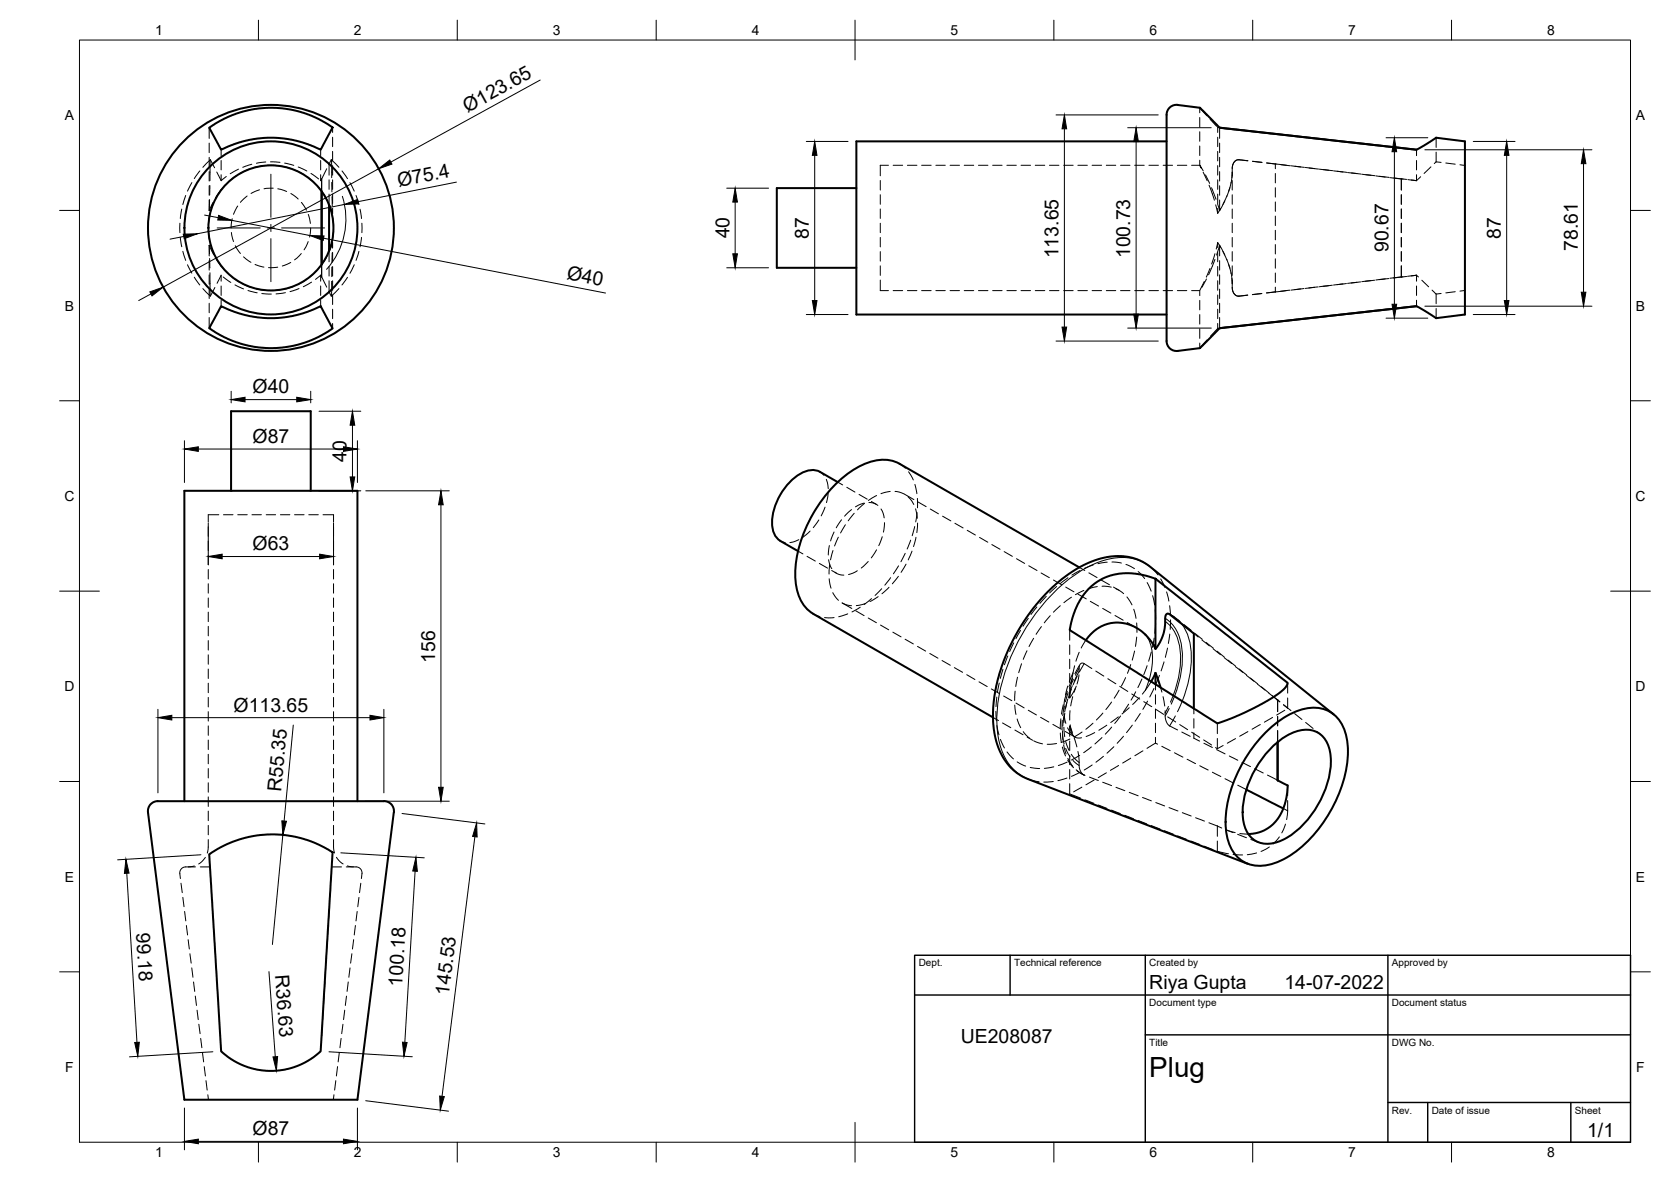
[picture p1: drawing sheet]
<svg xmlns="http://www.w3.org/2000/svg" width="420mm" height="297mm" viewBox="0 0 420 297" stroke-linecap="round" stroke-linejoin="round" font-family="sans-serif">
<!-- layer: Visible -->
<g fill="none" stroke="#000" stroke-width=".51">
<path d="M52.6 32.1l3.8-2.3 2.9-1.2 4.5-1.2 3.7-.3 4 .2 4 .8 3.9 1.5 3.6 2a.55 .55 0 0 1 .5 .4 .55 .55 0 0 1-.2 .6l-2.7 5-3.1-1.3-3-.9-2.9-.6-2.6-.2-2.6 .1-3.9 .5-3.7 1.1-3.2 1.3zM293.3 35.5h-78v43.5h78M296.1 26.4l5.6 .7 4.2 4.2a2.55 2.55 0 0 0 2.5 1l47.8 5.3M296.2 26.4a2.75 2.75 0 0 0-2.9 3.5v55.8M306.7 32.1l48.1 5.4a2.38 2.38 0 0 0 2.2-.3l4.1-2.6 7.2 .9v43.5l-7.2 1-4.1-2.6a2.38 2.38 0 0 0-2.2-.3l-46.4 5.2a2.55 2.55 0 0 0-2.5 1l-4.2 4.2-5.6 .7a2.5 2.5 0 0 1-2.8-2.5M80.9 48.1v18.4M80.9 48.1v18.3M82.7 51.6v11.4M215.3 47.3h-20v20h20M55.6 76.9l3.2 1.4 2.9 .9 3 .5 2.6 .3 2.5-.1 3.9-.5 3.8-1.1 3.1-1.4 2.8 5.1a.5 .5 0 0 1 .1 .6 .5 .5 0 0 1-.5 .4l-2.1 1.2-2.6 1.3-2.8 1-2.4 .5-2.1 .3-3.5 .2-4.8-.6-3.1-.8-2.1-.9-2.8-1.4-2.1-1.3zM356.2 76.9l-49.5 5.6M58.1 123.3v-20h20v20"/>
<path d="M196.2 135.9l4.5 2.6M210.7 121.2l-4.5-2.6a5.4 5.4 0 0 0-5.9 1.1 15.3 15.3 0 0 0-6.1 12.6 4.7 4.7 0 0 0 2 3.6M271.4 142.6l-45.2-26a10.5 10.5 0 0 0-10.2 .6 33.9 33.9 0 0 0-15.7 22.9 16.4 16.4 0 0 0 1.6 11.6l1.6 1.9 1 .6 45.2 26.1M273.7 148l1.6-1.4 1.8-1.1 2.9-1.1 3.9-.4 3.6 .5a10.7 10.7 0 0 1 6 3.3l30.3 23.8-.6 1.2-2.2 1.9-4.7 2.7-5.7 2.7-4.5 1.7-37.1-23.5 .7-3.1 1.1-3 1.5-2.5zM290.5 145.4v17.7a10.3 10.3 0 0 0-13.3-5.8 10.5 10.5 0 0 0-4.2 3.6M290.5 163.1l1.2-1.8 .8-2 .7-4.8a.56 .56 0 0 1 .9-.1l6.1 4.8v18.9M290.5 169.1l1.3 3.7M290.5 169.1l-1 2.2M290.5 169.1v2.9M335.3 179.5l-46.1-37a14.3 14.3 0 0 0-14.4-1.5l-3.1 1.4-3.1 2-3.1 2.4-2.6 2.5-3 3.4-2.6 3.7-2.2 3.7-1.7 3.5-1.5 3.9-1.1 3.5-.8 3.9-.3 4.1v2.9l.6 3.7 .9 2.8 1.5 2.7a12.3 12.3 0 0 0 5.8 4.7l55.2 21.3M313.4 198.4l9.3 4.8M318.2 184.1a19.7 19.7 0 0 1 11.3-6.2 8 8 0 0 1 8.7 6.1 24.9 24.9 0 0 1-2.1 16.7 31.6 31.6 0 0 1-14.1 15.6 9.5 9.5 0 0 1-10.3-.4 11.4 11.4 0 0 1-3.5-9.3 34.3 34.3 0 0 1 10-22.5z"/>
<path d="M320 187.6a12 12 0 0 1 9.5-4.1 6.4 6.4 0 0 1 5.1 6.4 23.7 23.7 0 0 1-12.4 21.3 6.3 6.3 0 0 1-8.6-2.1 14.3 14.3 0 0 1-.2-10.9 26.4 26.4 0 0 1 6.6-10.6zM321.2 196.1l2.6 1.3-.6 4a9.7 9.7 0 0 1-9.3 8.2M321.2 186.5v9.6zM39.7 201.3h56.2a2.61 2.61 0 0 1 3.1 2.8M39.7 201.3a2.51 2.51 0 0 0-2.5 2.9l9.2 72.2h43.5l9.1-72.2M46.4 201.3v-78h43.5v78M52.6 214.7l3.8-2.2 3.9-1.6 3.5-.8 4.3-.4 3.7 .2 4 .8 3.6 1.2 4.2 2.3-3 50-2.4 1.9-2.7 1.5-2.6 .9-2.4 .5-3 .1-2.6-.3-2.6-.6-2.6-1.1-2.2-1.3-1.9-1.6z"/>
<circle cx="68.1" cy="57.3" r="15.7"/>
<circle cx="68.1" cy="57.3" r="21.8"/>
<circle cx="68.1" cy="57.3" r="30.9"/>
</g>
<!-- layer: Hidden -->
<g fill="none" stroke="#000" stroke-width=".25">
<path d="M52.6 32.1v2.7M52.6 36v2.4M52.6 39.5v2.4M55.6 37.6v1.5M80.6 37.6v1.5M83.6 32v1.3M83.6 34.5v2.4M83.6 38v2.4M301.7 28.3v-1.2l1.8 2M301.7 29.5v2.4M301.7 33.1v2.4M301.7 36.7v2.4"/>
<path d="M304.3 30l1.6 1.7M306.2 34.5v2.4M306.2 38v2.4M306.7 32.1l-.5-.1v1.3M306.7 32.1v2.7M306.7 36v2.4M306.7 39.5v2.4M356.2 37.6v1.5M361.1 34.6v2.4M361.1 38.2v2.5M45.2 56.1v2.4M45.3 59.7l.4 2.3"/>
<path d="M45.7 52.5l-.4 2.4M46.7 49.1l-.7 2.3M48.2 45.9l-1 2.1M50.2 43l-1.3 1.9M52.4 57.9l.2 2.3M52.6 43.1v2.4M52.6 46.7v2.4M52.6 50.3v2.6M52.6 54.3l-.2 2.4M52.7 50.2l-.1 2.7M52.8 46.6l-.1 2.4M52.9 40.2l1.1 2"/>
<path d="M52.9 40.2l-.1 5.2M52.9 40.2l-1.9 1.8M53.6 50.8l-1 2.1M53.7 50.9l-.8 2.3M54.5 43.2l1.1 2.2M55.6 43.9v1.5l1.3-1M55.6 40.3v2.4M55.6 47.7l-1.4 2.1M55.6 47.7l-1.4 2.2M56.6 46.5l-1 1.2M58.2 58.4l.5 2.3M58.4 55l-.3 2.3"/>
<path d="M59.4 44.2l-1.9 1.5M59.8 51.8l-1.1 2.1M60 42.5l-2.1 1.2M62.1 49.3l-1.6 1.5M62.5 42.6l-2.1 1M63.3 41.3l-2.3 .7M65.3 47.7l-2.2 .9M66 41.7l-2.4 .5M66.8 40.7l-2.3 .3M67.2 41.6h2.4M68 40.7l2.4 .1M68.7 47.3l-2.3 .1"/>
<path d="M69.8 47.4l2.3 .7M70.7 41.7l2.3 .6M71.6 41l2.3 .6M73.1 48.6l1.9 1.4M74.1 42.7l2.2 1.1M75 42l2.2 1M75.8 50.9l1.2 1.9M77.3 44.5l1.8 1.5M77.5 53.9l.5 2.2M78.1 57.3l-.2 2.3M78.2 43.6l1.9 1.4M79.9 46.8l1.4 1.9"/>
<path d="M80.6 43.9v1.5l.3-.5M80.6 40.3v2.4M80.9 44.9v3.2M81.3 48.7l1.1 1.8M81.3 48.7l.7 1.2M82.1 42.4l-1.2 2.6M82.5 50.9l.8 2.3M82.7 41.2l.6-1.1 .1 4.5M82.7 41.2v.1M82.7 41.2v2.8M82.7 45.2v2.4M82.7 48.8v2.8"/>
<path d="M82.9 51.5l.7 2.1M83.3 40.1l1.9 1.9M83.4 45.8l.1 2.4M83.5 49.4v2.4M83.6 53v.6M83.6 54.3l.2 2.4M83.6 41.6v2.4M83.6 45.2v2.4M83.6 48.8v2.3M83.6 52.4v1.2M83.8 57.9l-.2 2.3M86 43l1.4 1.9"/>
<path d="M88 45.9l1.1 2.1M89.5 49.1l.8 2.3M90.5 52.6l.4 2.3M90.9 59.7l-.4 2.3M91 56.1v2.4M221.3 59.7v2.3M221.3 56.1v2.4M221.3 52.5v2.4M221.3 48.9v2.4M221.3 45.4v2.4M223.4 41.5h-2.1v2.7M224.6 41.5h2.4"/>
<path d="M228.2 41.5h2.3M231.7 41.5h2.4M235.3 41.5h2.4M238.9 41.5h2.4M242.4 41.5h2.4M246 41.5h2.4M249.6 41.5h2.4M253.2 41.5h2.3M256.7 41.5h2.4M260.3 41.5h2.4M263.9 41.5h2.4M267.5 41.5h2.3"/>
<path d="M271 41.5h2.4M274.6 41.5h2.4M278.2 41.5h2.3M281.7 41.5h2.4M285.3 41.5h2.4M288.9 41.5h2.4M292.5 41.5h2.3M296 41.5h2.4M301.7 40.3v1.2h-2.1M302 42.2l-.3-.7 .8 1.4M302.5 43.3l1 2.1M303.1 44l1 2.1"/>
<path d="M304 46.5l1.4 3.8M304.6 47.2l1.2 2.9M305.7 51.5l.5 2.1M306.2 51.2l.5 1.7M306.2 41.6v2.4M306.2 45.2v2.4M306.2 48.8v2.3M306.2 52.4v1.2M306.7 43.1v2.4M306.7 46.7v2.4M306.7 50.3v2.6M306.9 52.4l-.7 1.2"/>
<path d="M308 50.5l-1.3 2.4M308.5 49.2l-1 2.2M309.2 47.2l-.8 2.2M309.6 45.8l-.7 2.3M309.8 44.6v-1.3l-.3 2.7M309.8 59.7v2.3M309.8 56.1v2.4M309.8 52.5v2.4M309.8 48.9v2.4M309.8 45.4v2.4M309.8 42.3v1.9M311.5 40.2l2.3 .2"/>
<path d="M311.5 40.2a1.91 1.91 0 0 0-1.7 2.1M311.5 40.1a1.91 1.91 0 0 0-1.7 2.2M311.5 40.1l2.2 .3M314.9 40.5l2.4 .3M315 40.6l2.3 .2M318.5 40.9l2.2 .3M318.5 41l2.4 .2M320.7 41.2l2.8 .3M320.7 41.2v1.2M320.7 43.6v2.4M320.7 47.2v2.3M320.7 50.7v2.4"/>
<path d="M320.7 54.3v2.4M320.7 57.9v2.4M322.1 41.4l2.3 .3M324.7 41.7l2.3 .3M325.6 41.8l2.4 .3M328.2 42.1l2.4 .3M329.2 42.2l2.3 .3M331.7 42.5l2.4 .3M332.7 42.6l2.4 .3M335.3 42.9l2.4 .3M336.3 43l2.3 .3M338.8 43.4l2.4 .2"/>
<path d="M339.8 43.5l2.4 .2M342.4 43.8l2.4 .3M343.4 43.9l2.3 .3M345.9 44.2l2.4 .3M346.9 44.3l2.4 .3M349.5 44.6l2.8 .4M350.5 44.7l2.3 .3M352.3 48.9v2.4M352.3 52.5v2.4M352.3 56.1v2.4M352.3 59.7v2.3M352.4 44.9l1.3 .2"/>
<path d="M352.4 44.9l-.1 2.9zM354 45.1l2.2 .3M354.9 45.2l1.3 .2M356.2 40.3v2.4M356.2 43.9v1.5M357.2 44.4l-1 1M359.8 41.9l-1.7 1.7M361.1 40.7l-.5 .4M361.1 40.7l1.3 .1M363.5 41l2.4 .3M367.1 41.4l1.2 .2M46 63.2l.7 2.2"/>
<path d="M47.2 66.5l1 2.2M48.9 69.7l1.3 1.9M52.6 61.6l.1 2.2M52.6 61.6l1.1 2.4M52.6 61.6v2.7M52.6 65.5v2.4M52.6 69.1v2.3M52.6 72.7v2.3M52.6 76.2v2.4M52.6 79.8v2.7M52.7 65l.1 2.3M52.8 68.5l.1 5.9-1.9-1.9"/>
<path d="M52.9 61.4l.8 2.2M54 72.2l-1.1 2.2M54.2 64.7l1.4 2.2M54.3 65l1.3 1.9M55.6 70.7v-1.5l-1 2M55.6 71.9v2.3M55.6 75.4v1.5M55.6 66.9l1.6 1.8M56.1 69.6l1.9 1.4M58.1 69.4l1.9 1.4M59.1 71.6l2.1 1M59.2 61.8l1.3 1.9"/>
<path d="M61.1 71.4l2.2 .9M61.2 64.5l1.9 1.4M62.4 73l2.3 .6M64.1 66.4l2.3 .7M64.4 72.6l2.4 .4M65.8 73.8l2.4 .1M69.8 67.1l-2.3 .2M70.3 72.9l-2.3 .1M71.8 73.5l-2.4 .4M73.1 66l-2.1 .9M73.8 72l-2.3 .7M75.2 72.5l-2.3 .8"/>
<path d="M75.8 63.7l-1.7 1.6M76.9 70.3l-2 1.2M77.5 60.7l-1 2.1M78.3 70.9l-2 1.2M79.7 68l-1.8 1.6M80.6 69.2l-1.3 1M80.6 69.2l.3 .4M80.6 69.2v1.5M80.6 71.9v2.3M80.6 75.4v1.5M80.9 66.5v3.1M80.9 66.4v3.2"/>
<path d="M80.9 69.6l1.2 2.6M81.3 65.8l-.9 1.3M82 64.7l-.7 1.1M82.4 64l-1.1 1.8M82.7 73.2v.2M82.7 63v2.8M82.7 67v2.4M82.7 70.6v2.8M83.3 61.4l-.8 2.3M83.4 70.7l-.1 3.8-.6-1.1M83.4 67.1v2.4M83.5 63.5v2.4"/>
<path d="M83.6 61v1.4M83.6 61l-.7 1.9M83.6 61v1.2M83.6 63.4v2.4M83.6 67v2.4M83.6 70.6v2.3M83.6 74.1v2.4M83.6 77.7v2.4M85.2 72.5l-1.9 1.9M87.4 69.7l-1.4 1.9M89.1 66.5l-1.1 2.2M90.3 63.2l-.8 2.2"/>
<path d="M221.3 70.4v2.6h2.1M221.3 66.8v2.4M221.3 63.2v2.4M224.6 73h2.4M228.2 73h2.3M231.7 73h2.4M235.3 73h2.4M238.9 73h2.4M242.4 73h2.4M246 73h2.4M249.6 73h2.4M253.2 73h2.3"/>
<path d="M256.7 73h2.4M260.3 73h2.4M263.9 73h2.4M267.5 73h2.3M271 73h2.4M274.6 73h2.4M278.2 73h2.3M281.7 73h2.4M285.3 73h2.4M288.9 73h2.4M292.5 73h2.3M296 73h2.4"/>
<path d="M299.6 73h2.1v1.3M301.7 75.5v2.4M301.7 79.1v2.4M302.8 70.7l-1.1 2.2M303.4 70.1l-1.2 2.1M304.2 67.5l-.9 2.1M305.5 63.8l-.8 2.5M305.5 65.2l-1.6 3.9M306.2 61l.7 1.2M306.2 61l-.4 1.6M306.2 61v1.2M306.2 63.4v2.4"/>
<path d="M306.2 67v2.4M306.2 70.6v2.3M306.2 74.1v2.4M306.2 77.7v2.4M306.7 79.8v2.7h-.5l-1.9 2M306.7 61.6l1.3 2.5M306.7 61.6l-.8 2.5M306.7 61.6v2.7M306.7 65.5v2.4M306.7 69.1v2.3M306.7 72.7v2.3M306.7 76.2v2.4"/>
<path d="M307.5 63.2l1 2.1M308.4 65.2l.8 2.2M308.9 66.5l.7 2.3M309.5 68.6l.3 2.7M309.8 69.9v1.4M309.8 72.2l.4 1.4a1.47 1.47 0 0 0 1.3 .8M309.8 72.2l.3 1.3a1.44 1.44 0 0 0 1.4 .9M309.8 70.4v1.8M309.8 66.8v2.4M309.8 63.2v2.4M311.5 74.4l2.2-.2zM317.2 73.8l-2.3 .2"/>
<path d="M317.3 73.8l-2.4 .2M320.7 61.5v2.3M320.7 65v2.4M320.7 68.6v2.4M320.7 72.2v1.2M320.8 73.3l-2.4 .3 2.3-.2M323.5 73l-2.8 .4M324.4 72.9l-2.4 .3M327 72.6l-2.3 .3M327.9 72.5l-2.4 .3M330.6 72.2l-2.4 .3M331.4 72.1l-2.3 .3"/>
<path d="M334.1 71.8l-2.4 .3M335 71.7l-2.4 .3M337.7 71.4l-2.4 .2M338.5 71.3l-2.3 .2M341.2 70.9l-2.4 .3M342.1 70.9l-2.4 .2M344.8 70.5l-2.4 .3M345.6 70.4l-2.3 .3M348.3 70.1l-2.4 .3M349.2 70l-2.4 .3M352.3 66.8l.1 2.8zM352.3 69.6l-2.8 .3"/>
<path d="M352.3 63.2v2.4M352.7 69.6l-2.3 .3M353.7 69.5l-1.3 .1M356.2 69.2l.5 .4M356.2 69.2l-2.3 .2M356.2 69.2l-1.3 .1M356.2 69.2v1.5M356.2 71.9v2.3M356.2 75.4v1.5M357.5 70.4l1.7 1.7M360.1 72.9l1 1M361.1 73.9v2.4"/>
<path d="M361.1 77.5v2.5M362.4 73.8l-1.3 .1M365.9 73.3l-2.4 .3M368.3 73l-1.2 .2M83.6 81.3v1.2M301.7 82.6v2.4M301.7 86.2v1.3M303.5 85.4l-1.6 1.8M306.2 81.3v1.2M206.2 118.6l1 .9M226.2 116.6l1.4 1.1M228.5 118.6l1.1 2"/>
<path d="M52.4 132.4v2.4M52.4 136v2.4M52.4 139.5v2.4M55 129.4h-2.6v1.8M56.2 129.4h2.4M59.8 129.4h2.4M63.4 129.4h2.3M66.9 129.4h2.4M70.5 129.4h2.4M74.1 129.4h2.4M77.6 129.4h2.4M81.2 129.4h2.7v1.8"/>
<path d="M83.9 132.4v2.4M83.9 136v2.4M83.9 139.5v2.4M196.2 135.9l1.2 .4M200.7 138.5l1.2 .7M200.9 135.6l-2.3 .8M202.9 139.8l2.1 1.2M203.7 133.5l-1.8 1.5M205.9 130.7l-1.4 1.9M207.5 127.5l-1 2.1M207.8 120.5l.5 2.3M208.2 124l-.4 2.3"/>
<path d="M208.5 137.1l-.2 2.4M209.4 138.4l-.6 2.3M209.7 133.7l-.8 2.2M210.7 121.2l1.2 .7M210.8 135l-1 2.2M211.6 130.6l-1.3 2M212.6 131.9l-1.3 2M212.9 122.5l2.1 1.2M214.1 128.1l-1.7 1.6M214.8 129l-1.5 1.9M216 124.3l2.1 1.1M217.3 126.4l-2.2 1"/>
<path d="M217.4 126.5l-1.8 1.6M218.5 126.3l.9 .1 1.3 .6M219.1 126l1.2 .7M220.4 138.2l-1.3 2M220.4 124.5l-2.1 1.3M221.5 127.9l.6 1.1 .2 1.1M221.8 134.9l-.8 2.2M222.4 131.3l-.3 2.4M223.8 123.5l-2.3 .6M225 123.5l1.1 .1 1.3 .5M227.4 124.2l2.4 1.3M227.6 139.1l-1.1 2.1"/>
<path d="M228.3 124.8l1.5 2M229 135.7l-.9 2.3M229.3 138.5l-.9 2.2M230 132.3l-.6 2.3M230 121.7l.5 2.4M230.2 127.9l.5 2.3M230.3 135l-.6 2.4M230.6 128.8l-.3 2.4M230.7 125.3v2.3M230.7 131.5l-.2 2.3M230.8 126.1l2.1 1.2M233.9 127.9l2.1 1.2"/>
<path d="M237 129.7l2.1 1.2M240.1 131.5l2.1 1.2M243.2 133.3l2.1 1.2M246.3 135.1l2.1 1.2M249.4 136.8l2.1 1.2M252.5 138.6l2.1 1.2M52.4 143.1v2.4M52.4 146.7v2.4M52.4 150.3v2.3M52.4 153.8v2.4M52.4 157.4v2.4M83.9 143.1v2.4"/>
<path d="M83.9 146.7v2.4M83.9 150.3v2.3M83.9 153.8v2.4M83.9 157.4v2.4M204.5 154.3l1.7 .7M206 141.6l2.1 1.2M207.3 155.2h2.4M208.3 140.7l.4 1.4 .4 .8M208.5 145.4l.5 2.4M208.6 141.9l-.2 2.4M209.1 143.4l1.3 .7M209.4 148.9l1.4 2"/>
<path d="M210 143.8l1 .6 1.2 .1M211.7 151.5l2.5 1.4M211.8 151.5l1.3 .6 1 .1M213.1 154.3l-2.2 .7M215.2 153.5l2.1 1.2M215.6 143.4l-2.2 1M216.3 152.6l-2.1 1.2M217.6 151.6l-2.3 .6M218.3 141.1l-1.7 1.7M218.3 155.3l2.1 1.2M219.1 150.4l-1.8 1.5M220.8 150l-2.1 1.2"/>
<path d="M221.4 157.1l2.1 1.2M221.7 147.9l-1.7 1.7M223.5 147.6l-1.7 1.6M223.9 145.2l-1.4 1.9M224.5 158.9l2.1 1.1M225.9 144.8l-1.5 1.9M225.9 142.2l-1.3 2M227.8 141.8l-1.2 2M255.6 140.4l2 1.2M258.7 142.2l2.1 1.2M261.8 144l2 1.2M261.9 157.5l-1.4 1.9"/>
<path d="M264.1 154.7l-1.5 1.8M264.9 145.8l2 1.1M266.6 152.2l-1.7 1.6M268 147.5l2 1.2M269 158.3v2.6M269.4 150.1l-1.9 1.4M271.1 149.3l2 1.2M271.4 142.6l1.4 .8M272.5 148.4l-2.1 1M273.8 144l2 1.1M274.2 151.1l2 1.2M275.9 147.4l-2.3 .6"/>
<path d="M276.9 145.8l2.1 1.1M277.1 147.3l2.3 .3M277.3 152.9l2 1.2M280 147.5l1.3 .8M280.4 154.7l2 1.2M280.5 147.9l2 1.3M283.4 150l1.2 2M283.4 156.4l2.4 1.4M285.1 153.1l.5 2.3M285.8 156.6l.1 2.3M293.9 154.2l1.4 .9 1.4 1.1M297.7 156.9l1.8 1.5"/>
<path d="M300.2 159.2l1.1 .9M300.5 159.2l1.8 1.5M52.4 161v2.4M52.4 164.6v2.3M52.4 168.1v2.4M52.4 171.7v2.4M52.4 175.3v2.4M52.4 178.8v2.4M83.9 161v2.4M83.9 164.6v2.3M83.9 168.1v2.4M83.9 171.7v2.4"/>
<path d="M83.9 175.3v2.4M83.9 178.8v2.4M227.6 160.6l2.1 1.2M230.7 162.4l2 1.2M233.8 164.2l2 1.2M236.9 166l2.1 1.2M240 167.8l2 1.2M243.1 169.6l2 1.2M246.2 171.4l2 1.1M249.3 173.1l2 1.2M252.3 174.9l2.1 1.2M255.1 177.2l.4 2.3"/>
<path d="M255.2 173.7l-.1 2.3M255.5 176.7l2 1.2M255.8 170.2l-.4 2.3M256.9 166.8l-.8 2.2M258.2 163.5l-.9 2.2M258.6 178.5l2 1.2M259.9 160.4l-1.2 2.1M267.4 177.1l-.5 2.4M268.4 173.7l-.7 2.3M269 162.1v2.4M269 165.7v2.3M269 169.2v2.4"/>
<path d="M269 172.8v2.6M269 178.6v2.4M269.2 172.8l-.2 2.6M269.7 170.4l-.9 2.2M269.7 175.1l-.5 2.3M270.2 167.3l-.8 4.3M270.4 173l-1.4 2.4M270.6 172.4l-.5 1.6M271.3 169.6l-.5 2.3M271.4 163.9l-.9 2.3M271.4 167.2l-1.1 2.1M273 160.9l-1.1 1.9"/>
<path d="M274.5 168l-1.9-1.2a.91 .91 0 0 0-1 .1 .91 .91 0 0 0-.3 1v.8M275.5 168.6l2 1.3M277.3 179.2l-1.6 1.7M278.6 170.6l2 1.2M279.5 176.4l-1.4 1.9M281.4 173.4l-1.2 2.1M281.6 172.5l2 1.3M283 170.3l-1 2.1M283.9 177.8l-1.8 1.6M284.3 167l-.8 2.2M284.6 174.4l2 1.3M285.3 163.6l-.6 2.3"/>
<path d="M285.8 160.1l-.3 2.3M286.5 175.3l-1.7 1.7M287.6 176.3l2 1.3M289.5 171.3l-2.3 3.1M290.5 172v1.4M290.5 174.6v2.4M290.5 178.2v2.3M290.6 178.3l2 1.2M291.8 172.8l.3 1.1M292.4 175.1l.5 2.3M293 178.6v2l.5 1.2 .5 .6 2.1 1M300.2 178.1v1.3"/>
<path d="M302.2 160.8l1.9 1.5M303.2 161.4l1.9 1.5M305 163.1l1.9 1.4M306 163.6l1.9 1.5M307.8 165.3l1.9 1.5M308.8 165.9l1.9 1.5M310.6 167.5l1.9 1.5M311.6 168.1l1.9 1.5M313.4 169.7l1.9 1.5M314.4 170.4l1.8 1.5M316.2 171.9l1.9 1.5M317.2 172.6l1.8 1.5"/>
<path d="M319 174.2l2.2 1.7M319.9 174.8l1.9 1.5M321.2 175.9v2.9M321.2 175.9l.6 .5M322.7 177.1l1.9 1.5M323 178.5l-2 1.2M323.8 175.4v2.6l-1.1-.9M323.8 171.6v2.6M325.5 179.3l1.9 1.5M52.4 182.4v2.4M52.4 186v2.4M52.4 189.6v2.3"/>
<path d="M52.4 193.1v2.4M52.4 196.7v2.4M83.9 182.4v2.4M83.9 186v2.4M83.9 189.6v2.3M83.9 193.1v2.4M83.9 196.7v2.4M249.7 180.3l1.4 .8M252.1 181.7l2 1.2M255.2 183.5l2 1.1M255.8 180.7l.8 2.2M257.3 183.9l1.6 1.6"/>
<path d="M258.3 185.2l1.4 .8M259.9 186.2l2.2 .7M261.6 180.3l2.1 1.1M264.7 182l2.1 1.2M265.7 186.8l-2.4 .2M266.6 184.2l.3 2.4M266.7 180.6l-.1 2.4M267.1 187.7l.8 2.3M267.8 183.8l2.5 1.4M268.5 191l1.4 1.9M269 196.9v2.6l2.7 1.1M269 182.5l.7 1.8"/>
<path d="M269 182.5l.4 1.6 .6 .9 .8 .4h1.1M269 182.5v2.5M269 186.2v2.4M269 189.8v2.4M269 193.4v2.4M269 185.7l-2.2 .9M269.1 182.1l.4 1.7M270.1 185.4l.7 2.3M270.8 193.7l1.8 1.1M271 188.9l.5 4.5 .6 1 .7 .5M272 197.8l-2 1.2M272.1 184l-2 1.2"/>
<path d="M273.9 195.3l2.3 .8M274.8 181.7l-1.8 1.6M275.1 196l-2.1 1.2M275.3 184.1l-2.2 1M277.3 196.6l2.2 .8M278.2 194.2l-2.1 1.2M278.3 182.3l-2 1.2M280.6 197.9l2.2 .8M281.2 180.2l-1.9 1.4M281.3 192.4l-2.1 1.2M284 199.1l2.2 .9M284.3 190.5l-2 1.3"/>
<path d="M287.4 188.7l-2.1 1.2M290.5 181.7v2.4M290.5 185.3v1.4M291.1 187a.96 .96 0 0 0-1.3 .2l-1.4 .9M292.1 187.5l2.1 1.1M293.6 180.2l2 1.2M295.3 189.2l2.1 1.1M296.6 182.1l2 1.3M297.2 184l2.1 1M298.5 190.8l2.1 1.1M299.6 184l2 1.3M300.2 184.2v1.3l1.4 .8"/>
<path d="M300.2 180.6v2.4M301.7 192.4l2.1 1.1M302.6 185.9l2.1 1.3M302.7 186.8l2.1 1M304.8 194.1l2.2 1M305.6 187.9l.5 .3M305.9 188.4l2.1 1M306.1 181.8v2.6M306.1 185.6v2.6M307.6 187.4l-1.5 .8M308 195.7l2.2 1.1M309.1 190l2.1 1.1"/>
<path d="M310.7 185.6l-2.1 1.2M311.2 197.3l2.2 1.1M312.3 191.6l2.1 1M313.8 183.8l-2.1 1.2M315.5 193.2l2.1 1.1M316.9 182.1l-2.1 1.1M318.7 194.8l2.5 1.3M320 180.3l-2.1 1.2M321.2 180v2.4M321.2 183.6v2.9M323.8 197.4v2.6M328.3 181.6l1.9 1.5"/>
<path d="M331.1 183.8l.9 .8M48.9 217.6l-1.6 .3M49.1 217.9h-2.1a1.54 1.54 0 0 0-1.8 1.6l.2 1.3M50.4 217.9h2.4M51.6 215.5l-.9 1.1-.7 .5M52.4 211l-.1 2.5-.2 .9M52.4 200.3v2.4M52.4 203.8v2.4M52.4 207.4v2.4M83.4 217.9h2.5M83.9 211v2.5l.2 .9M83.9 200.3v2.4"/>
<path d="M83.9 203.8v2.4M83.9 207.4v2.4M84.6 215.4l1 1.2 .7 .5M87.1 217.9h2.1a1.54 1.54 0 0 1 1.8 1.6l-.1 1.3M87.4 217.6l1.5 .3M272.8 201l2.2 .9M276.1 202.3l2.2 .9M279.5 203.6l2.2 .9M282.8 204.9l2.2 .8M286.1 206.2l2.2 .8M287.3 200.4l2.2 .9M289.5 207.5l2.2 .8"/>
<path d="M290.6 201.7l2.2 .8M292.8 208.8l2.2 .8M293.9 203l2.3 .8M296.1 210.1l2.2 .8M297.3 204.2l2.2 .9M299.4 211.4l2.3 .8M300.6 205.5l2.3 .8M302.8 212.6l2.2 .9M304 206.8l2.1 .8M306.1 211.4v2.5l2.8 .7M306.1 207.6l1.1 .5M306.1 207.6v2.6"/>
<path d="M308.1 208.5l2 .7M308.3 208.5l2.3 .7M310 214.7l2.4 .1M311.2 209.7l2.2 .8M311.7 209.5l2.2 .1M314.5 211l1.9 .7M316 214.3l-2.4 .5M319.2 212.8l-2.1 1.2M321.7 210.3l-1.6 1.8M322.7 203.2l1.1 .6M323.2 207.1l-.9 2.2M323.8 203.8l-.3 2.2"/>
<path d="M323.8 201.2v2.6M45.5 222l.3 2.3M46 225.5l.3 2.4M46.4 229.1l.3 2.3M46.9 232.6l.3 2.4M47.3 236.1l.3 2.4M47.8 239.7l.3 2.3M82.1 239.7l-.1 2.3M82.3 236.1l-.1 2.4M82.5 232.5l-.1 2.4M82.7 228.7l-.1 2.6M88.5 239.7l-.3 2.3"/>
<path d="M88.9 236.1l-.3 2.4M89.4 232.6l-.3 2.4M89.8 229.1l-.3 2.3M90.3 225.5l-.3 2.4M90.7 222l-.3 2.3M48.2 243.2l.3 2.4M48.7 246.8l.3 2.3M49.1 250.3l.3 2.4M49.6 253.9l.2 2.3M50 257.4l.3 2.4M81.1 257.5l-.2 2.9M81.3 253.9l-.2 2.4"/>
<path d="M81.5 250.3l-.2 2.4M81.7 246.8l-.1 2.4M81.9 243.2l-.1 2.4M86.2 257.4l-.3 2.4M86.7 253.9l-.3 2.3M87.1 250.3l-.3 2.4M87.6 246.8l-.3 2.3M88 243.2l-.3 2.4M50.5 260.9l.3 2.4M50.9 264.5l.3 2.4M51.4 268l.2 2.4M51.8 271.6l.3 2.3"/>
<path d="M52.3 275.1l.1 1.3M84 275.1l-.2 1.3M84.4 271.6l-.3 2.3M84.9 268l-.3 2.4M85.3 264.5l-.3 2.4M85.8 260.9l-.3 2.4"/>
</g>
<!-- layer: Hidden Narrow -->
<g fill="none" stroke="#000" stroke-width=".25">
<path d="M256.6 158.4l-1.2 2.1M258.6 155.4l-1.4 2M260.7 152.5l-1.5 1.9M263.1 149.8l-1.6 1.8M265.7 147.4l-1.8 1.6M268.5 145.2l-1.9 1.4M271.6 143.3l-2.1 1.2M274.9 142l-2.2 .8M278.4 141.3l-2.3 .4M279.6 141.2l2.4 .3M283.1 141.8l2.1 1.1M286.2 143.6l1.6 1.8"/>
<path d="M288.4 146.4l1.1 2.2M289.2 142.5l2 2M289.8 149.7l.5 2.3M290.5 153.2l.1 2.4M290.6 156.8l-.2 2.4M291.8 145.5l1.1 2.1M293.3 148.7l.6 2.4M294.1 152.2l.2 2.4M294.1 154.4l1.2 .7M294.1 159.3l-.3 2.4M294.3 155.8l-.1 2.4M296.2 155.8l.9 1"/>
<path d="M250.4 178.8l.1 2.4M250.6 175.2l-.2 2.4M251.2 171.6l-.4 2.4M252.2 168.2l-.7 2.3M253.4 164.8l-.8 2.3M254.9 161.6l-1 2.1M267.5 179.4l.5 2.4M267.6 177.5l-.4 2.3M267.7 175.9l-.2 2.4M267.7 179.2l-.2 2.4M268.2 176.6l-.5 2.3M268.5 175.7l-.6 2.3"/>
<path d="M268.5 172.4l-.6 2.3M268.6 174.1l-.7 2.2M269.4 173.2l-.8 2.2M269.6 172.3l-.8 2.3M269.8 169.1l-.9 2.2M269.9 170.7l-.9 2.2M270.8 169.9l-1 2.2M271.3 167.9l-.9 1.8M271.3 168.7l-1.2 2.5M272.6 166.8l-1.2 2.1M281.8 179.9l-1.5 1.9M283.8 177l-1.3 2"/>
<path d="M285.6 173.8l-1.2 2.1M286.7 179.3l-1.3 2M287.1 170.6l-1 2.2M288.4 167.3l-.8 2.2M288.5 176.2l-1.1 2.1M288.9 170.9l-.9 2.6M289.5 163.9l-.7 2.3M290.2 173l-1.1 2.2M290.2 160.3l-.4 2.4M291.5 169.7l-.9 2.2M292.7 166.3l-.7 2.3M293.6 162.9l-.6 2.3"/>
<path d="M293.8 177.5l-.8 1.7M294 178l-1 1.9M295 174.8l-.7 1.7M295.3 175l-.8 2M295.5 179.9l-1.4 2.5M297.3 176.2l-1.2 2.6M250.7 182.3l.5 2.4M251.5 185.8l1.1 2.2M253.2 189l1.6 1.7M255.8 191.5l2.1 1M258.5 195.8l2.8 .7M259 192.9l2.4 .2"/>
<path d="M264.8 196.4l-2.4 .1M265 192.7l-2.4 .4M267.1 181l-.1 2.4M267.1 184.6l.5 2.4M267.2 183.6l.1 2.4M267.4 187.2l.7 2.3M267.5 180.1l-.3 2.3M267.5 182.8l.2 2.3M267.9 188.1l1.1 2.1M267.9 186.3l.9 2.2M268.3 195.5l-2.3 .7M268.3 191.5l-2.2 .9"/>
<path d="M268.4 182.9l1.4 1.9M268.5 190.6l1.3 2M269.4 189.6l.8 1 1.1 1M269.8 191.1l1.5 1.3M270.6 193.4l2 1.4M271.5 189.8l-2.1 1.2M271.5 194.1l-2.1 1M274.4 187.7l-1.9 1.5M274.6 192.2l-2 1.3M277.1 185.3l-1.8 1.7M277.5 190.1l-1.9 1.4M279.5 182.7l-1.6 1.8"/>
<path d="M280.1 187.6l-1.8 1.7M282.5 185l-1.6 1.8M284.7 182.2l-1.4 1.9"/>
</g>
<!-- layer: Visible Narrow -->
<path d="M288 159.5a11.9 11.9 0 0 1 1.3 10.1l-.4 1.3M289.2 142.5a12.8 12.8 0 0 0-12.7-1.3 38.5 38.5 0 0 0-17.5 15 45.9 45.9 0 0 0-8.3 25.9 15.5 15.5 0 0 0 5.6 12.5l2.2 1.2M293 155.4a10.1 10.1 0 0 1 4.3 8.3 26 26 0 0 1-2 11.3M293 156.2a10.5 10.5 0 0 1 3.8 8.7 26.4 26.4 0 0 1-1.8 9.9M297.1 156.8a16.5 16.5 0 0 1 2.1 12.8l-.8 3.3-1.1 3.3" fill="none" stroke="#000" stroke-width=".25"/>
<!-- layer: Hidden -->
<circle cx="321.2" cy="175.9" r=".11" fill="#000" stroke="#000" stroke-width=".25"/>
<!-- layer: Border -->
<g fill="none" stroke="#000" stroke-width=".25">
<path d="M20 10.1h390v276.9h-390zM65 5.1v5M115 5.1v5M165 5.1v5M215 5.1v10M265 5.1v5M315 5.1v5M365 5.1v5M15 52.9h5M410 52.9h5M15 100.7h5M410 100.7h5"/>
<path d="M15 148.6h10M405 148.6h10M15 196.4h5M410 196.4h5M15 244.2h5M410 244.2h5M65 287v5M115 287v5M165 287v5M215 282.1v9.9M265 287v5M315 287v5"/>
<path d="M365 287v5"/>
</g>
<!-- layer: TitleBlock -->
<path d="M230 240.1h180v46.9h-180zM230 250h180M254 240.1v9.9M288 240.1v46.9M349 240.1v46.9M288 260.1h122M349 277.1h61M359 277.1v9.9M395 277.1v9.9" fill="none" stroke="#000" stroke-width=".36"/>
<!-- layer: Center Lines -->
<path d="M54.6 57.3h10.8M67.2 57.3h1.8M68.1 43.8v10.8M68.1 56.4v1.8M68.1 60v10.8M70.8 57.3h10.8" fill="none" stroke="#000" stroke-width=".25"/>
<!-- layer: Dimensions -->
<g fill="none" stroke="#000" stroke-width=".25">
<path d="M135.8 20.1l-37.5 20.6M202.7 35.5h10.5M204.9 39v36.5M265.5 28.9h25.7M267.6 32.4v49.8M283.5 32.1h21M285.7 35.6v43.4M348.5 34.6h10.5M350.6 38.1v38.4M358.3 37.6h42M370.4 35.5h10.5M378.8 39v36.5"/>
<path d="M46.2 59.4l-3.4 .7M51.4 54l3.5 .7M58.3 55.4l19.6 3.8M81.4 59.9l70.9 13.7M86.1 49.3a18.8 18.8 0 0 1-4 18.4M86.6 51.4l-37 7.3M95.2 42.4l-54.2 29.8M114.8 45.8l-24.8 4.9M182.7 47.3h10.6M184.8 50.8v13M398.2 41.1v32.3M38 73.9l-3.1 1.6"/>
<path d="M182.7 67.3h10.6M202.7 79h10.5M348.5 80h10.5M358.3 76.9h42M370.4 79h10.5M58.1 98.3v2.9M78.1 98.3v2.9M265.5 85.7h25.7M283.5 82.5h21.1M46.4 110.8v10.4M49.9 112.8h36.5M61.6 100.4h13"/>
<path d="M80.2 103.3h10.5M88.6 106.9v13M89.9 110.8v10.4M52.4 131.5v10.5M55.9 139.9h24.5M80.2 123.3h10.5M83.9 131.5v10.5M92 123.3h21M110.9 126.9v71M39.7 178.3v20.9M96.5 178.3v20.9M43.2 180.3h49.8"/>
<path d="M73.7 182.2l-2.3 24.1M31.9 219.4l2.5 42.6M50.5 214.8l-20.9 1.3M71.1 209.8l-2.6 27.5M85.7 214.3l21 1.3M92 201.3h21M101.1 204.4l20.8 2.7M104.4 218.9l-2.6 43M119.4 210.3l-8.3 65.2M67.6 244.2l1.6 21.4M46.4 278.5v10.5M53.5 264.3l-20.9 1.3"/>
<path d="M82.7 264.3l21 1.3M89.9 278.5v10.5M91.9 276.6l20.9 2.6M49.9 286.8h36.5"/>
</g>
<g fill="#000" stroke="#000" stroke-width=".25">
<path d="M204.9 35.5l.5 3.5h-1.1zM267.6 28.9l.6 3.5h-1.2zM285.7 32.1l.5 3.5h-1.1zM350.6 34.6l.6 3.5h-1.2zM378.8 35.5l.6 3.5h-1.2zM46.1 58.9l3.5-.2-3.3 1.3zM55 54.1l3.3 1.3-3.5-.1zM77.9 59.2l3.6 .1-.2 1.1zM86.6 51.4l3.3-1.3 .2 1.2zM95.2 42.4l2.8-2.2 .6 1zM184.8 47.3l.6 3.5h-1.1zM398.2 37.6l.6 3.5h-1.2z"/>
<path d="M37.7 73.3l3.3-1.1-2.8 2.2zM184.3 63.8h1.1l-.6 3.5zM204.3 75.5h1.1l-.5 3.5zM285.1 79h1.1l-.5 3.5zM350 76.5h1.2l-.6 3.5zM378.2 75.5h1.2l-.6 3.5zM397.6 73.4h1.2l-.6 3.5zM58.1 100.4l3.5-.6v1.2zM74.6 99.8l3.5 .6-3.5 .6zM267 82.2h1.2l-.6 3.5zM46.4 112.8l3.5-.5v1.1zM86.4 112.3l3.5 .5-3.5 .6z"/>
<path d="M88.6 103.3l.6 3.6h-1.2zM88 119.9h1.2l-.6 3.4zM52.4 139.9l3.5-.6v1.1zM80.4 139.3l3.5 .6-3.5 .5zM110.9 123.3l.5 3.6h-1.1zM39.7 180.3l3.5-.5v1.1zM93 179.8l3.5 .5-3.5 .6zM110.3 197.9h1.1l-.5 3.4zM31.7 215.9l.7 3.5-1.1 .1zM70.9 206.3l1.1 .1-.9 3.4zM104.6 215.4l.3 3.6-1.1-.1zM119.8 206.8l.2 3.5-1.2-.1z"/>
<path d="M33.9 262l1.1-.1-.4 3.6zM68.6 265.6l1.2-.1-.3 3.6zM101.2 261.9l1.2 .1-.8 3.4zM110.6 275.4l1.1 .2-1 3.4zM46.4 286.8l3.5-.5v1.1zM86.4 286.3l3.5 .5-3.5 .6z"/>
</g>
<text font-size="7" x="289" y="270.6">Plug</text>
<g font-size="4.9">
<text x="117.6" y="28.4" transform="rotate(-29 117.6 28.4)">Ø123.65</text>
<text x="100.3" y="47.1" transform="rotate(-11 100.3 47.1)">Ø75.4</text>
<text x="183.4" y="59.9" transform="rotate(-90 183.4 59.9)">40</text>
<text x="203.4" y="60" transform="rotate(-90 203.4 60)">87</text>
<text x="377.4" y="60" transform="rotate(-90 377.4 60)">87</text>
<text x="266.2" y="64.9" transform="rotate(-90 266.2 64.9)">113.65</text>
<text x="284.2" y="64.9" transform="rotate(-90 284.2 64.9)">100.73</text>
<text x="349.1" y="63.4" transform="rotate(-90 349.1 63.4)">90.67</text>
<text x="396.7" y="63.1" transform="rotate(-90 396.7 63.1)">78.61</text>
<text x="142.3" y="70.2" transform="rotate(11 142.3 70.2)">Ø40</text>
<text x="63.5" y="98.9">Ø40</text>
<text x="63.5" y="111.3">Ø87</text>
<text x="87.2" y="116" transform="rotate(-90 87.2 116)">40</text>
<text x="63.5" y="138.3">Ø63</text>
<text x="109.4" y="166.6" transform="rotate(-90 109.4 166.6)">156</text>
<text x="58.7" y="178.8">Ø113.65</text>
<text x="70.7" y="199" transform="rotate(-85 70.7 199)">R55.35</text>
<text x="34.2" y="234.5" transform="rotate(87 34.2 234.5)">99.18</text>
<text x="69.2" y="245.1" transform="rotate(86 69.2 245.1)">R36.63</text>
<text x="101.2" y="248" transform="rotate(-87 101.2 248)">100.18</text>
<text x="112.9" y="250.3" transform="rotate(-83 112.9 250.3)">145.53</text>
<text x="289" y="248.5">Riya Gupta</text>
<text x="323" y="248.5">14-07-2022</text>
<text x="241.6" y="262.1">UE208087</text>
<text x="63.5" y="285.3">Ø87</text>
<text x="399.1" y="285.7">1/1</text>
</g>
<g font-size="3.5">
<text x="39" y="8.8">1</text>
<text x="89" y="8.8">2</text>
<text x="139" y="8.8">3</text>
<text x="189" y="8.8">4</text>
<text x="239" y="8.8">5</text>
<text x="289" y="8.8">6</text>
<text x="339" y="8.8">7</text>
<text x="389" y="8.8">8</text>
<text x="16.3" y="30.2">A</text>
<text x="411.3" y="30.2">A</text>
<text x="16.3" y="78">B</text>
<text x="411.3" y="78">B</text>
<text x="16.2" y="125.9">C</text>
<text x="411.2" y="125.9">C</text>
<text x="16.2" y="173.7">D</text>
<text x="411.2" y="173.7">D</text>
<text x="16.3" y="221.6">E</text>
<text x="411.3" y="221.6">E</text>
<text x="16.4" y="269.4">F</text>
<text x="411.4" y="269.4">F</text>
<text x="39" y="290.8">1</text>
<text x="89" y="290.8">2</text>
<text x="139" y="290.8">3</text>
<text x="189" y="290.8">4</text>
<text x="239" y="290.8">5</text>
<text x="289" y="290.8">6</text>
<text x="339" y="290.8">7</text>
<text x="389" y="290.8">8</text>
</g>
<g font-size="2.5">
<text x="231" y="242.9">Dept.</text>
<text x="255" y="242.9">Technical reference</text>
<text x="289" y="242.9">Created by</text>
<text x="350" y="242.9">Approved by</text>
<text x="289" y="252.8">Document type</text>
<text x="350" y="252.8">Document status</text>
<text x="289" y="262.9">Title</text>
<text x="350" y="262.9">DWG No.</text>
<text x="350" y="279.9">Rev.</text>
<text x="360" y="279.9">Date of issue</text>
<text x="396" y="279.9">Sheet</text>
</g>
</svg>
